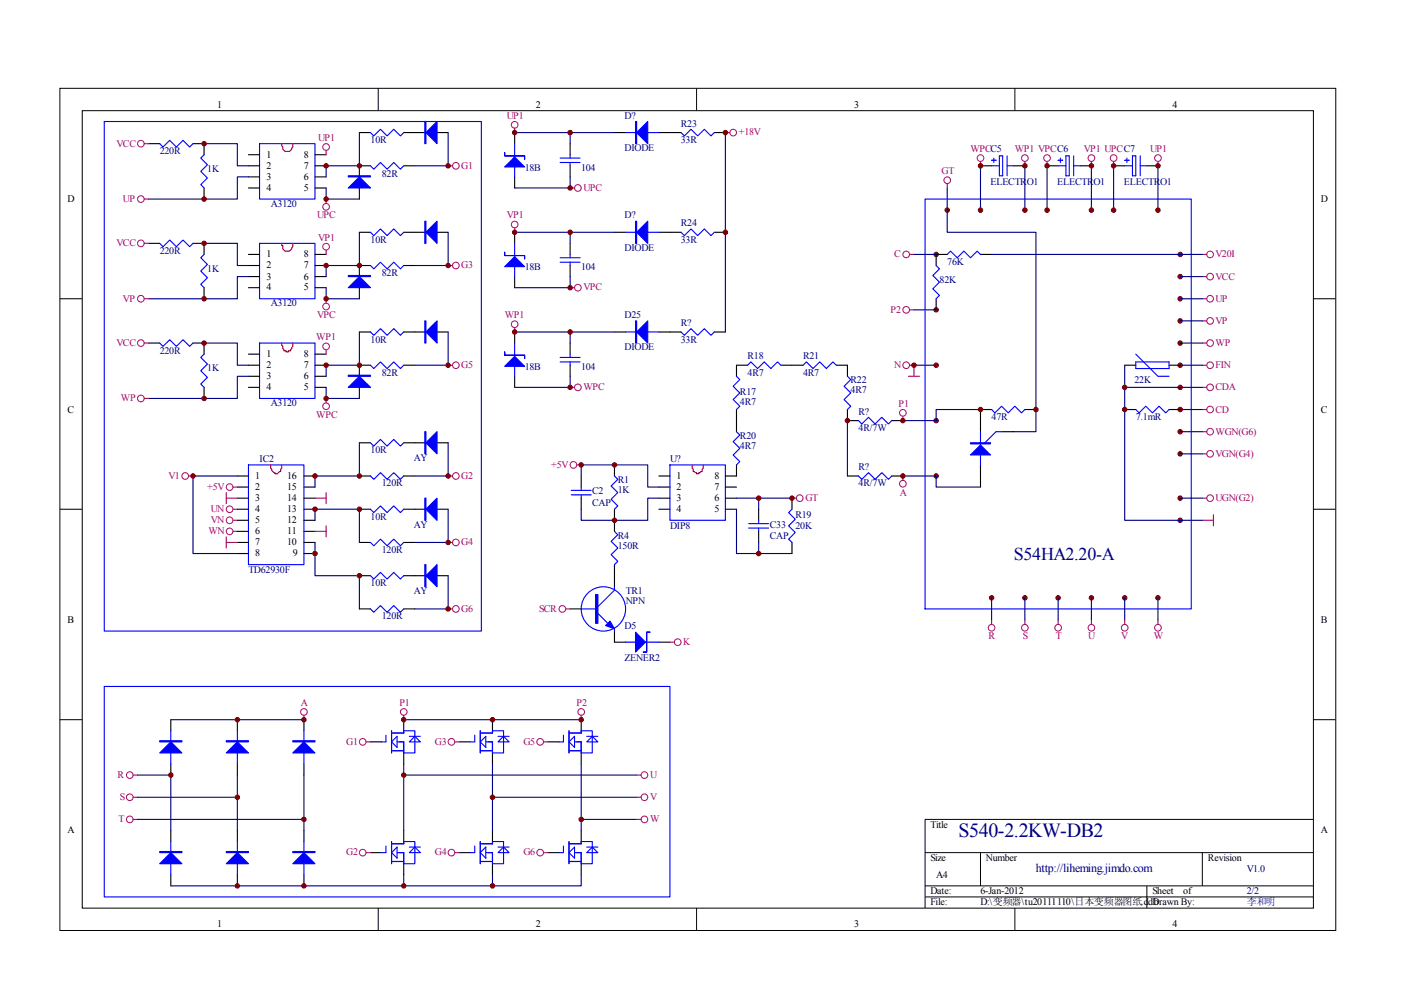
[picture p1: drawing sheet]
<svg xmlns="http://www.w3.org/2000/svg" width="297mm" height="210mm" viewBox="0 0 297 210" stroke-linecap="round" stroke-linejoin="round" font-family="sans-serif">
<g fill="none" stroke="#000" stroke-width=".21">
<path d="M12.7 18.7h270.5v178.6h-270.5zM80.2 18.7v4.7M147.7 18.7v4.7M215.2 18.7v4.7M17.4 23.5h261.1v169h-261.1zM12.7 63.3h4.7M278.4 63.3h4.7M12.7 108h4.7M278.4 108h4.7M12.7 152.6h4.7M278.4 152.6h4.7M278.4 173.7h-82.3v18.8"/>
<path d="M80.2 192.5v4.7M147.7 192.5v4.7M196.1 180.8h82.3M196.1 187.8h82.3M196.1 190.2h82.3M207.9 180.8v7M215.2 192.5v4.7M243.2 187.8v4.7M254.9 180.8v7"/>
</g>
<g fill="none" stroke="#00f" stroke-width=".23">
<path d="M22.1 25.8h80v108h-80zM33.9 30.5l.7 .7 1.4-1.4 1.4 1.4 1.4-1.4 1.4 1.4 .7-.7M43.3 32.8l-.7 .7 1.4 1.4-1.4 1.4 1.4 1.4-1.4 1.5 .7 .7M55 30.5h11.8v11.7h-11.8zM78.5 35.2l.8 .7 1.4-1.4 1.4 1.4 1.4-1.4 1.4 1.4 .7-.7M78.5 28.1l.8 .7 1.4-1.4 1.4 1.4 1.4-1.4 1.4 1.4 .7-.7M109.1 30.5v7M118.8 33.5h4.2M118.8 34.5h4.2M120.9 32.8v.7M120.9 34.5v.7M132.6 28.1h7.1"/>
<path d="M144.4 28.1l.7 .7 1.4-1.4 1.4 1.4 1.4-1.4 1.4 1.4 .7-.7M210.2 34h1M210.2 35.2h1.7M210.7 33.5v1M211.9 33h.7v4.3h-.7zM213.5 35.2h1.4M213.5 33v4.3M224.3 34h1M224.3 35.2h1.7M224.8 33.5v1M226 33h.7v4.3h-.7zM227.6 35.2h1.4"/>
<path d="M227.6 33v4.3M238.5 34h.9M238.5 35.2h1.6M238.9 33.5v1M240.1 33h.7v4.3h-.7zM241.7 35.2h1.5M241.7 33v4.3M33.9 51.6l.7 .7 1.4-1.4 1.4 1.4 1.4-1.4 1.4 1.4 .7-.7M43.3 53.9l-.7 .8 1.4 1.4-1.4 1.4 1.4 1.4-1.4 1.4 .7 .7M55 51.6h11.8v11.7h-11.8zM78.5 56.3l.8 .7 1.4-1.4 1.4 1.4 1.4-1.4 1.4 1.4 .7-.7M78.5 49.3l.8 .7 1.4-1.5 1.4 1.5 1.4-1.5 1.4 1.5 .7-.7"/>
<path d="M109.1 51.6v7M118.8 54.7h4.2M118.8 55.6h4.2M120.9 53.9v.8M120.9 55.6v.7M132.6 49.3h7.1M144.4 49.3l.7 .7 1.4-1.5 1.4 1.5 1.4-1.5 1.4 1.5 .7-.7M196.1 42.2h56.5v86.9h-56.5zM198.5 56.3l.7 .7-1.4 1.4 1.4 1.4-1.4 1.4 1.4 1.4-.7 .7M200.8 53.9l.7-.7 1.4 1.5 1.5-1.5 1.4 1.5 1.4-1.5 .7 .7M33.9 72.7l.7 .7 1.4-1.4 1.4 1.4 1.4-1.4 1.4 1.4 .7-.7M43.3 75.1l-.7 .7 1.4 1.4-1.4 1.4 1.4 1.4-1.4 1.4 .7 .7"/>
<path d="M55 72.7h11.8v11.8h-11.8zM78.5 77.4l.8 .7 1.4-1.4 1.4 1.4 1.4-1.4 1.4 1.4 .7-.7M78.5 70.4l.8 .7 1.4-1.4 1.4 1.4 1.4-1.4 1.4 1.4 .7-.7M109.1 72.7v7.1M118.8 76.7h4.2M118.8 75.8h4.2M120.9 75.1v.7M120.9 76.7v.7M132.6 70.4h7.1M144.4 70.4l.7 .7 1.4-1.4 1.4 1.4 1.4-1.4 1.4 1.4 .7-.7M156.2 79.8l.7 .7-1.5 1.4 1.5 1.4-1.5 1.4 1.5 1.4-.7 .7M158.5 77.4l.7-.7 1.4 1.4 1.4-1.4 1.4 1.4 1.5-1.4 .7 .7"/>
<path d="M170.3 77.4l.7-.7 1.4 1.4 1.4-1.4 1.4 1.4 1.4-1.4 .7 .7M179.7 79.8l.7 .7-1.4 1.4 1.4 1.4-1.4 1.4 1.4 1.4-.7 .7M240.8 75.1l4.7 4.7h2.4M240.8 76.7h7.1v1.4h-7.1zM52.7 98.6h11.7v21.1h-11.7zM78.5 93.9l.8 .7 1.4-1.4 1.4 1.4 1.4-1.4 1.4 1.4 .7-.7M142 98.6h11.8v11.7h-11.8zM156.2 91.5l.7 .7-1.5 1.4 1.5 1.5-1.5 1.4 1.5 1.4-.7 .7M182 89.2l.7 .7 1.4-1.4 1.4 1.4 1.5-1.4 1.4 1.4 .7-.7M207.9 91.5v7.1M210.2 86.8l.7 .7 1.5-1.4 1.4 1.4 1.4-1.4 1.4 1.4 .7-.7M212.6 91.5h-1.4l-2.4 2.4"/>
<path d="M240.8 86.8l.7 .7 1.4-1.4 1.4 1.4 1.4-1.4 1.5 1.4 .7-.7M78.5 100.9l.8 .7 1.4-1.4 1.4 1.4 1.4-1.4 1.4 1.4 .7-.7M78.5 115l.8 .7 1.4-1.4 1.4 1.4 1.4-1.4 1.4 1.4 .7-.7M78.5 108l.8 .7 1.4-1.4 1.4 1.4 1.4-1.4 1.4 1.4 .7-.7M121.1 104h4.2M121.1 104.9h4.2M123.2 103.3v.7M123.2 104.9v.7M130.3 100.9l.7 .7-1.4 1.4 1.4 1.4-1.4 1.5 1.4 1.4-.7 .7M130.3 112.7l.7 .7-1.4 1.4 1.4 1.4-1.4 1.4 1.4 1.4-.7 .7M158.7 111h4.3M158.7 112h4.3"/>
<path d="M160.9 110.3v.7M160.9 112v.7M167.9 108l-.7 .7 1.4 1.4-1.4 1.4 1.4 1.4-1.4 1.4 .7 .7M182 100.9l.7 .7 1.4-1.4 1.4 1.4 1.5-1.4 1.4 1.4 .7-.7M78.5 129.1l.8 .7 1.4-1.4 1.4 1.4 1.4-1.4 1.4 1.4 .7-.7M78.5 122.1l.8 .7 1.4-1.4 1.4 1.4 1.4-1.4 1.4 1.4 .7-.7M123.2 129.1h3.6M126.8 130l2.1 2.2M130.3 124.4v.7l-3.5 3.5M130.3 133.3v.5M132.6 136.2h7.1M22.1 145.5h119.9v44.7h-119.9z"/>
<path d="M36.2 154.9v7.1M50.3 154.9v7.1M64.4 154.9v7.1M81.8 155.9v1.4h-.9M83 155.4h2.6v-.5h2.4v4.7h-2.4v-2.3h-1.4M83 154.9v4.7M83 159.2h2.6M84.2 156.1v2.4l-1.2-1.2zM86.8 157.3l1.2-1.2 1.1 1.2zM86.8 156.1h2.3M100.7 155.9v1.4h-1M101.8 155.4h2.6v-.5h2.4v4.7h-2.4v-2.3h-1.4"/>
<path d="M101.8 159.2h2.6M101.8 154.9v4.7M101.8 157.3l1.2-1.2v2.4zM105.6 157.3l1.2-1.2 1.1 1.2zM105.6 156.1h2.3M119.5 155.9v1.4h-1M120.6 155.4h2.6v-.5h2.4v4.7h-2.4v-2.3h-1.4M120.6 159.2h2.6M120.6 154.9v4.7M121.8 156.1v2.4l-1.2-1.2zM124.4 156.1h2.4M125.6 156.1l1.2 1.2h-2.4z"/>
<path d="M36.2 178.4v7.1M50.3 178.4v7.1M64.4 178.4v7.1M81.8 179.4v1.4h-.9M83 178.9h2.6v-.5h2.4v4.7h-2.4v-2.3h-1.4M83 178.4v4.7M84.2 179.6v2.4l-1.2-1.2zM86.8 179.6h2.3M100.7 179.4v1.4h-1M101.8 178.9h2.6v-.5h2.4v4.7h-2.4v-2.3h-1.4M101.8 178.4v4.7M105.6 179.6h2.3"/>
<path d="M119.5 179.4v1.4h-1M120.6 178.9h2.6v-.5h2.4v4.7h-2.4v-2.3h-1.4M120.6 178.4v4.7M121.8 179.6v2.4l-1.2-1.2zM124.4 179.6h2.4M125.6 179.6l1.2 1.2h-2.4zM83 182.7h2.6M86.8 180.8l1.2-1.2 1.1 1.2zM101.8 180.8l1.2-1.2v2.4zM101.8 182.7h2.6M105.6 180.8l1.2-1.2 1.1 1.2zM120.6 182.7h2.6"/>
<circle cx="127.9" cy="129.1" r="4.7"/>
</g>
<g fill="none" stroke="#a1006a" stroke-width=".21">
<circle cx="29.9" cy="30.5" r=".7"/>
<circle cx="69.1" cy="31.2" r=".71"/>
<circle cx="96.7" cy="35.2" r=".71"/>
<circle cx="109.1" cy="26.5" r=".71"/>
<circle cx="122.5" cy="39.9" r=".71"/>
<circle cx="155.4" cy="28.1" r=".71"/>
<circle cx="200.8" cy="38.2" r=".71"/>
<circle cx="207.9" cy="33.5" r=".71"/>
<circle cx="217.3" cy="33.5" r=".7"/>
<circle cx="222" cy="33.5" r=".71"/>
<circle cx="231.4" cy="33.5" r=".71"/>
<circle cx="236.1" cy="33.5" r=".71"/>
<circle cx="245.5" cy="33.5" r=".71"/>
<circle cx="29.9" cy="51.6" r=".71"/>
<circle cx="29.9" cy="42.2" r=".7"/>
<circle cx="69.1" cy="52.3" r=".71"/>
<circle cx="69.1" cy="43.9" r=".71"/>
<circle cx="96.7" cy="56.3" r=".7"/>
<circle cx="109.1" cy="47.6" r=".71"/>
<circle cx="192.1" cy="53.9" r=".7"/>
<circle cx="256.6" cy="53.9" r=".71"/>
<circle cx="256.6" cy="58.6" r=".71"/>
<circle cx="29.9" cy="72.7" r=".7"/>
<circle cx="29.9" cy="63.3" r=".7"/>
<circle cx="69.1" cy="65" r=".71"/>
<circle cx="69.1" cy="73.4" r=".71"/>
<circle cx="96.7" cy="77.4" r=".7"/>
<circle cx="109.1" cy="68.7" r=".71"/>
<circle cx="122.5" cy="61" r=".71"/>
<circle cx="192.1" cy="65.7" r=".71"/>
<circle cx="192.1" cy="77.4" r=".7"/>
<circle cx="256.6" cy="68" r=".71"/>
<circle cx="256.6" cy="77.4" r=".71"/>
<circle cx="256.6" cy="63.3" r=".71"/>
<circle cx="256.6" cy="72.7" r=".71"/>
<circle cx="29.9" cy="84.5" r=".7"/>
<circle cx="69.1" cy="86.1" r=".71"/>
<circle cx="121.6" cy="98.6" r=".71"/>
<circle cx="122.5" cy="82.1" r=".71"/>
<circle cx="191.4" cy="87.5" r=".71"/>
<circle cx="256.6" cy="82.1" r=".71"/>
<circle cx="256.6" cy="96.2" r=".71"/>
<circle cx="256.6" cy="91.5" r=".71"/>
<circle cx="256.6" cy="86.8" r=".71"/>
<circle cx="39.3" cy="100.9" r=".71"/>
<circle cx="48.7" cy="110.3" r=".71"/>
<circle cx="48.7" cy="112.7" r=".71"/>
<circle cx="48.7" cy="103.3" r=".71"/>
<circle cx="48.7" cy="108" r=".71"/>
<circle cx="96.7" cy="100.9" r=".7"/>
<circle cx="96.7" cy="115" r=".7"/>
<circle cx="169.6" cy="105.6" r=".71"/>
<circle cx="191.4" cy="102.6" r=".71"/>
<circle cx="256.6" cy="105.6" r=".71"/>
<circle cx="96.7" cy="129.1" r=".71"/>
<circle cx="119.2" cy="129.1" r=".71"/>
<circle cx="143.7" cy="136.2" r=".71"/>
<circle cx="210.2" cy="133.1" r=".71"/>
<circle cx="217.3" cy="133.1" r=".7"/>
<circle cx="224.3" cy="133.1" r=".71"/>
<circle cx="231.4" cy="133.1" r=".71"/>
<circle cx="238.5" cy="133.1" r=".71"/>
<circle cx="245.5" cy="133.1" r=".71"/>
<circle cx="64.4" cy="150.9" r=".7"/>
<circle cx="76.9" cy="157.3" r=".71"/>
<circle cx="85.6" cy="150.9" r=".71"/>
<circle cx="95.7" cy="157.3" r=".71"/>
<circle cx="114.5" cy="157.3" r=".71"/>
<circle cx="123.2" cy="150.9" r=".7"/>
<circle cx="27.5" cy="173.7" r=".71"/>
<circle cx="27.5" cy="164.3" r=".71"/>
<circle cx="27.5" cy="169" r=".71"/>
<circle cx="136.6" cy="173.7" r=".71"/>
<circle cx="136.6" cy="164.3" r=".7"/>
<circle cx="136.6" cy="169" r=".7"/>
<circle cx="76.9" cy="180.8" r=".71"/>
<circle cx="95.7" cy="180.8" r=".71"/>
<circle cx="114.5" cy="180.8" r=".71"/>
</g>
<g fill="none" stroke="#a1006a" stroke-width=".23">
<path d="M30.6 30.5h.9M69.1 31.9v.9M95 35.2h.9M109.1 27.2v.9M120.9 39.9h.9M153.8 28.1h.9M200.8 38.9v1M207.9 34.2v1M217.3 34.2v1M222 34.2v1M231.4 34.2v1M236.1 34.2v1"/>
<path d="M245.5 34.2v1M30.6 42.2h.9M30.6 51.6h.9M69.1 42.2v.9M69.1 53v.9M95 56.3h.9M109.1 48.3v1M192.8 53.9h1M254.9 53.9h1M254.9 58.6h1M30.6 63.3h.9M30.6 72.7h.9"/>
<path d="M69.1 63.3v1M69.1 74.1v1M95 77.4h.9M109.1 69.5v.9M120.9 61h.9M192.6 79.8h2.4M192.8 77.4h1v2.4M192.8 65.7h1M254.9 63.3h1M254.9 68h1M254.9 72.7h1M254.9 77.4h1"/>
<path d="M30.6 84.5h.9M69.1 84.5v.9M120.9 82.1h.9M122.3 98.6h.9M191.4 88.2v1M254.9 82.1h1M254.9 86.8h1M254.9 91.5h1M254.9 96.2h1M40 100.9h.9M48 105.6h2.3M48 115h2.3"/>
<path d="M48 104.4v2.4M48 113.8v2.4M49.4 110.3h.9M49.4 108h.9M49.4 112.7h.9M49.4 103.3h.9M66.8 105.6h2.3M66.8 112.7h2.3M69.1 104.4v2.4M69.1 111.5v2.3M95 100.9h.9M95 115h.9"/>
<path d="M167.9 105.6h.9M191.4 100.9v1M254.9 105.6h1M254.9 110.3h2.4M257.3 109.1v2.4M95 129.1h.9M119.9 129.1h1M142 136.2h1M210.2 131.5v.9M217.3 131.5v.9M224.3 131.5v.9M231.4 131.5v.9"/>
<path d="M238.5 131.5v.9M245.5 131.5v.9M64.4 151.7v.9M77.6 157.3h.9M85.6 151.7v.9M96.4 157.3h1M115.2 157.3h1M123.2 151.7v.9M28.2 164.3h1M28.2 169h1M28.2 173.7h1M135 164.3h.9"/>
<path d="M135 169h.9M135 173.7h.9M77.6 180.8h.9M96.4 180.8h1M115.2 180.8h1"/>
</g>
<g fill="none" stroke="#000" stroke-width=".23">
<path d="M31.5 30.5h2.4M40.9 30.5h2.4v2.3M43.3 39.9v2.3M52.7 35.2h2.3M52.7 32.8h2.3M52.7 37.5h2.3M52.7 39.9h2.3M66.8 35.2h2.3M66.8 32.8h2.3M66.8 37.5h2.3M66.8 39.9h2.3M76.2 28.1h2.3"/>
<path d="M76.2 39.9v2.3M78.5 35.2h-2.3v2.3M85.6 35.2h2.4M85.6 28.1h4.7M92.7 28.1h2.3M109.1 28.1v2.4M109.1 37.5v2.4M120.9 30.5v2.3M120.9 35.2v2.3M130.3 28.1h2.3M139.7 28.1h4.7M151.4 28.1h2.4"/>
<path d="M207.9 35.2h2.3M214.9 35.2h2.4M222 35.2h2.3M229 35.2h2.4M236.1 35.2h2.4M243.2 35.2h2.3M31.5 51.6h2.4M40.9 51.6h2.4v2.3M52.7 53.9h2.3M52.7 56.3h2.3M52.7 58.6h2.3M66.8 53.9h2.3"/>
<path d="M66.8 56.3h2.3M66.8 58.6h2.3M76.2 49.3h2.3M78.5 56.3h-2.3v2.3M85.6 56.3h2.4M85.6 49.3h4.7M92.7 49.3h2.3M109.1 49.3v2.3M109.1 58.6v2.4M120.9 51.6v2.3M120.9 56.3v2.3M130.3 49.3h2.3"/>
<path d="M139.7 49.3h4.7M151.4 49.3h2.4M200.8 53.9h-2.3v2.4M207.9 53.9h2.3M31.5 72.7h2.4M40.9 72.7h2.4v2.4M43.3 61v2.3M52.7 77.4h2.3M52.7 61h2.3M52.7 75.1h2.3M52.7 79.8h2.3M66.8 77.4h2.3"/>
<path d="M66.8 61h2.3M66.8 75.1h2.3M66.8 79.8h2.3M76.2 61v2.3M76.2 70.4h2.3M78.5 77.4h-2.3v2.4M85.6 77.4h2.4M85.6 70.4h4.7M92.7 70.4h2.3M109.1 70.4v2.3M109.1 79.8v2.3M120.9 72.7v2.4"/>
<path d="M120.9 77.4v2.4M130.3 70.4h2.3M139.7 70.4h4.7M151.4 70.4h2.4M158.5 77.4h-2.3v2.4M165.6 77.4h4.7M177.3 77.4h2.4v2.4M198.5 63.3v2.4M238.5 77.4h2.3M247.9 77.4h2.3M43.3 82.1v2.4M52.7 82.1h2.3"/>
<path d="M66.8 82.1h2.3M76.2 82.1v2.4M76.2 93.9h2.3M85.6 93.9h4.7M92.7 93.9h2.3M130.3 98.6v2.3M156.2 98.6v2.3h-2.4M156.2 86.8v4.7M179.7 86.8v2.4h2.3M189.1 89.2h2.3M207.9 98.6v4.7M210.2 86.8h-2.3v4.7"/>
<path d="M212.6 91.5h2.3M217.3 86.8h2.3M238.5 86.8h2.3M247.9 86.8h2.3M50.3 100.9h2.4M50.3 115h2.4M50.3 108h2.4M50.3 103.3h2.4M50.3 105.6h2.4M50.3 110.3h2.4M50.3 112.7h2.4M50.3 117.4h2.4"/>
<path d="M64.4 100.9h2.4M64.4 115h2.4M64.4 108h2.4M64.4 103.3h2.4M64.4 105.6h2.4M64.4 110.3h2.4M64.4 112.7h2.4M64.4 117.4h2.4M76.2 100.9h2.3M76.2 115h2.3M76.2 108h2.3M85.6 100.9h2.4"/>
<path d="M85.6 115h2.4M85.6 108h4.7M92.7 108h2.3M123.2 100.9v2.4M123.2 105.6v2.4M130.3 108v4.7M130.3 119.7v4.7M139.7 100.9h2.3M139.7 108h2.3M139.7 103.3h2.3M139.7 105.6h2.3M153.8 108h2.4"/>
<path d="M153.8 103.3h2.4M153.8 105.6h2.4M160.9 108v2.3M160.9 112.7v2.3M167.9 105.6v2.4M167.9 115v2.4M179.7 100.9h2.3M189.1 100.9h2.3M76.2 129.1h2.3M76.2 122.1h2.3M85.6 129.1h2.4M85.6 122.1h4.7"/>
<path d="M92.7 122.1h2.3M120.9 129.1h2.3M130.3 133.8v2.4h2.3M139.7 136.2h2.3M36.2 152.6v2.3M50.3 152.6v2.3M64.4 152.6v2.3M78.5 157.3h2.4M85.6 152.6v2.3M85.6 159.6v2.4M97.4 157.3h2.3M104.4 152.6v2.3"/>
<path d="M104.4 159.6v2.4M116.2 157.3h2.3M123.2 152.6v2.3M123.2 159.6v2.4M36.2 162v2.3M36.2 176.1v2.3M50.3 162v2.3M50.3 176.1v2.3M64.4 162v2.3M64.4 176.1v2.3M85.6 176.1v2.3M104.4 176.1v2.3"/>
<path d="M123.2 176.1v2.3M36.2 185.5v2.3M50.3 185.5v2.3M64.4 185.5v2.3M78.5 180.8h2.4M85.6 183.1v2.4M97.4 180.8h2.3M104.4 183.1v2.4M116.2 180.8h2.3M123.2 183.1v2.4"/>
</g>
<g fill="none" stroke="#000080" stroke-width=".23">
<path d="M43.3 30.5h7v4.7h2.4M52.7 37.5h-2.4v4.7h-18.8M69.1 39.9v2.3h7.1M76.2 28.1v7.1h-7.1v2.3M95 28.1v7.1h-7M109.1 28.1h11.8v2.4M120.9 37.5v2.4h-11.8M120.9 28.1h9.4M153.8 28.1v42.3M200.8 39.9v9.4h18.8v42.2h-4.7M207.9 35.2v9.4M217.3 35.2v9.4"/>
<path d="M222 35.2v9.4M231.4 35.2v9.4M236.1 35.2v9.4M245.5 35.2v9.4M43.3 51.6h7v4.7h2.4M52.7 58.6h-2.4v4.7h-18.8M76.2 49.3v7h-7.1v2.3M95 49.3v7h-7M109.1 49.3h11.8v2.3M120.9 58.6v2.4h-11.8M120.9 49.3h9.4M193.8 53.9h4.7"/>
<path d="M210.2 53.9h44.7M250.2 58.6h4.7M43.3 72.7h7v4.7h2.4M52.7 79.8h-2.4v4.7h-18.8M69.1 61v2.3h7.1M76.2 70.4v7h-7.1v2.4M95 70.4v7h-7M109.1 70.4h11.8v2.3M120.9 79.8v2.3h-11.8M120.9 70.4h9.4M193.8 77.4h4.7M193.8 65.7h4.7"/>
<path d="M238.5 77.4v32.9h16.4M250.2 63.3h4.7M250.2 68h4.7M250.2 72.7h4.7M250.2 77.4h4.7M69.1 82.1v2.4h7.1M76.2 93.9v7h-9.4v2.4M95 93.9v7h-7M179.7 89.2v11.7M207.9 86.8h-9.4v2.4h-7.1M238.5 82.1h16.4M250.2 86.8h4.7"/>
<path d="M250.2 91.5h4.7M250.2 96.2h4.7M50.3 100.9h-9.4v16.5h9.4M66.8 110.3v-2.3h9.4v7M66.8 115v7.1h9.4v7M95 108v7h-7M123.2 100.9v-2.3h14.1v4.7h2.4M139.7 105.6h-2.4v4.7h-14.1v-2.3M156.2 108v9.4h4.7M156.2 105.6h11.7M160.9 115v2.4h7M160.9 105.6v2.4"/>
<path d="M191.4 100.9h7.1v2.4h9.4M250.2 105.6h4.7M95 122.1v7h-7M210.2 126.8v4.7M217.3 126.8v4.7M224.3 126.8v4.7M231.4 126.8v4.7M238.5 126.8v4.7M245.5 126.8v4.7M36.2 152.6h28.2M85.6 152.6h37.6M29.2 164.3h7v11.8"/>
<path d="M29.2 169h21.1M29.2 173.7h35.2M50.3 164.3v11.8M64.4 164.3v11.8M85.6 162v14.1M85.6 164.3h49.4M104.4 162v14.1M104.4 169h30.6M123.2 162v14.1M123.2 173.7h11.8M85.6 185.5v2.3M104.4 185.5v2.3"/>
<path d="M123.2 185.5v2.3h-87"/>
</g>
<g fill="#800000" stroke="#800000" stroke-width=".21">
<circle cx="207.9" cy="35.2" r=".47"/>
<circle cx="222" cy="35.2" r=".47"/>
<circle cx="236.1" cy="35.2" r=".47"/>
<circle cx="217.3" cy="35.2" r=".47"/>
<circle cx="231.4" cy="35.2" r=".47"/>
<circle cx="245.5" cy="35.2" r=".47"/>
<circle cx="250.2" cy="53.9" r=".47"/>
<circle cx="250.2" cy="58.6" r=".47"/>
<circle cx="250.2" cy="63.3" r=".47"/>
<circle cx="250.2" cy="68" r=".47"/>
<circle cx="250.2" cy="72.7" r=".47"/>
<circle cx="250.2" cy="77.4" r=".47"/>
<circle cx="250.2" cy="82.1" r=".47"/>
<circle cx="250.2" cy="86.8" r=".47"/>
<circle cx="250.2" cy="91.5" r=".47"/>
<circle cx="250.2" cy="96.2" r=".47"/>
<circle cx="250.2" cy="105.6" r=".47"/>
<circle cx="250.2" cy="110.3" r=".47"/>
<circle cx="245.5" cy="44.6" r=".47"/>
<circle cx="236.1" cy="44.6" r=".47"/>
<circle cx="231.4" cy="44.6" r=".47"/>
<circle cx="222" cy="44.6" r=".47"/>
<circle cx="217.3" cy="44.6" r=".47"/>
<circle cx="207.9" cy="44.6" r=".47"/>
<circle cx="200.8" cy="44.6" r=".47"/>
<circle cx="210.2" cy="126.8" r=".47"/>
<circle cx="217.3" cy="126.8" r=".47"/>
<circle cx="224.3" cy="126.8" r=".47"/>
<circle cx="231.4" cy="126.8" r=".47"/>
<circle cx="238.5" cy="126.8" r=".47"/>
<circle cx="245.5" cy="126.8" r=".47"/>
<circle cx="198.5" cy="53.9" r=".47"/>
<circle cx="198.5" cy="65.7" r=".47"/>
<circle cx="198.5" cy="77.4" r=".47"/>
<circle cx="198.5" cy="89.2" r=".47"/>
<circle cx="198.5" cy="100.9" r=".47"/>
<circle cx="191.4" cy="100.9" r=".47"/>
<circle cx="191.4" cy="89.2" r=".47"/>
<circle cx="193.8" cy="77.4" r=".47"/>
<circle cx="219.6" cy="86.8" r=".47"/>
<circle cx="207.9" cy="86.8" r=".47"/>
<circle cx="238.5" cy="86.8" r=".47"/>
<circle cx="238.5" cy="82.1" r=".47"/>
<circle cx="69.1" cy="35.2" r=".47"/>
<circle cx="43.3" cy="42.2" r=".47"/>
<circle cx="43.3" cy="30.5" r=".47"/>
<circle cx="76.2" cy="35.2" r=".47"/>
<circle cx="69.1" cy="42.2" r=".47"/>
<circle cx="95" cy="35.2" r=".47"/>
<circle cx="120.9" cy="39.9" r=".47"/>
<circle cx="69.1" cy="56.3" r=".47"/>
<circle cx="43.3" cy="63.3" r=".47"/>
<circle cx="43.3" cy="51.6" r=".47"/>
<circle cx="76.2" cy="56.3" r=".47"/>
<circle cx="69.1" cy="63.3" r=".47"/>
<circle cx="95" cy="56.3" r=".47"/>
<circle cx="120.9" cy="61" r=".47"/>
<circle cx="69.1" cy="77.4" r=".47"/>
<circle cx="43.3" cy="84.5" r=".47"/>
<circle cx="43.3" cy="72.7" r=".47"/>
<circle cx="76.2" cy="77.4" r=".47"/>
<circle cx="69.1" cy="84.5" r=".47"/>
<circle cx="95" cy="77.4" r=".47"/>
<circle cx="120.9" cy="82.1" r=".47"/>
<circle cx="40.9" cy="100.9" r=".47"/>
<circle cx="95" cy="100.9" r=".47"/>
<circle cx="95" cy="115" r=".47"/>
<circle cx="95" cy="129.1" r=".47"/>
<circle cx="66.8" cy="100.9" r=".47"/>
<circle cx="76.2" cy="100.9" r=".47"/>
<circle cx="66.8" cy="108" r=".47"/>
<circle cx="76.2" cy="108" r=".47"/>
<circle cx="76.2" cy="122.1" r=".47"/>
<circle cx="66.8" cy="117.4" r=".47"/>
<circle cx="109.1" cy="70.4" r=".47"/>
<circle cx="109.1" cy="49.2" r=".47"/>
<circle cx="109.1" cy="28.1" r=".47"/>
<circle cx="153.8" cy="49.3" r=".47"/>
<circle cx="120.9" cy="28.1" r=".47"/>
<circle cx="120.9" cy="49.2" r=".47"/>
<circle cx="120.9" cy="70.4" r=".47"/>
<circle cx="153.8" cy="28.1" r=".47"/>
<circle cx="179.7" cy="89.2" r=".47"/>
<circle cx="160.9" cy="105.6" r=".47"/>
<circle cx="160.9" cy="117.4" r=".47"/>
<circle cx="167.9" cy="105.6" r=".47"/>
<circle cx="123.2" cy="98.6" r=".47"/>
<circle cx="130.3" cy="98.6" r=".47"/>
<circle cx="130.3" cy="110.3" r=".47"/>
<circle cx="36.2" cy="164.3" r=".47"/>
<circle cx="50.3" cy="152.6" r=".47"/>
<circle cx="64.4" cy="152.6" r=".47"/>
<circle cx="50.3" cy="187.8" r=".47"/>
<circle cx="64.4" cy="187.8" r=".47"/>
<circle cx="85.6" cy="152.6" r=".47"/>
<circle cx="104.4" cy="152.6" r=".47"/>
<circle cx="123.2" cy="152.6" r=".47"/>
<circle cx="104.4" cy="187.8" r=".47"/>
<circle cx="85.6" cy="187.8" r=".47"/>
<circle cx="85.6" cy="164.3" r=".47"/>
<circle cx="104.4" cy="169" r=".47"/>
<circle cx="123.2" cy="173.7" r=".47"/>
<circle cx="50.3" cy="169" r=".47"/>
<circle cx="64.4" cy="173.7" r=".47"/>
</g>
<g fill="#00f" stroke="#00f" stroke-width=".23">
<path d="M205.8 96.5l2.1-2.2 2.1 2.2z"/>
<path d="M73.8 39.9l2.4-2.4 2.3 2.4z"/>
<path d="M90.3 28.1l2.4-2.3v4.7z"/>
<path d="M109.1 33.3l2.1 2.1h-4.2z"/>
<path d="M73.8 61l2.4-2.4 2.3 2.4z"/>
<path d="M90.3 49.3l2.4-2.4v4.7z"/>
<path d="M109.1 54.4l2.1 2.1h-4.2z"/>
<path d="M73.8 82.1l2.4-2.3 2.3 2.3z"/>
<path d="M90.3 70.4l2.4-2.4v4.7z"/>
<path d="M109.1 75.6l2.1 2.1h-4.2z"/>
<path d="M90.3 93.9l2.4-2.4v4.7z"/>
<path d="M90.3 108l2.4-2.4v4.7z"/>
<path d="M90.3 122.1l2.4-2.4v4.7z"/>
<path d="M135 28.1l2.3-2.3v4.7z"/>
<path d="M135 49.3l2.3-2.4v4.7z"/>
<path d="M137.3 68v4.7l-2.3-2.3z"/>
<path d="M33.9 159.6l2.3-2.3 2.4 2.3z"/>
<path d="M48 159.6l2.3-2.3 2.4 2.3z"/>
<path d="M62.1 159.6l2.3-2.3 2.4 2.3z"/>
<path d="M33.9 183.1l2.3-2.3 2.4 2.3z"/>
<path d="M50.3 180.8l2.4 2.3h-4.7z"/>
<path d="M62.1 183.1l2.3-2.3 2.4 2.3z"/>
<path d="M128.4 132.6l.9-.9 1 1.6z"/>
<path d="M134.7 134l2.2 2.2-2.2 2.1z"/>
<path d="M205.8 93.9h4.2v.2h-4.2z" fill-rule="evenodd"/>
<path d="M73.8 37.3h4.7v.2h-4.7z" fill-rule="evenodd"/>
<path d="M90.1 25.8h.2v4.7h-.2z" fill-rule="evenodd"/>
<path d="M107 32.3v.7h4.2v.7v-.7h-4.2z" fill-rule="evenodd"/>
<path d="M73.8 58.4h4.7v.2h-4.7z" fill-rule="evenodd"/>
<path d="M90.1 46.9h.2v4.7h-.2z" fill-rule="evenodd"/>
<path d="M107 53.5v.7h4.2v.7v-.7h-4.2z" fill-rule="evenodd"/>
<path d="M73.8 79.5h4.7v.3h-4.7z" fill-rule="evenodd"/>
<path d="M90.1 68h.2v4.7h-.2z" fill-rule="evenodd"/>
<path d="M107 74.6v.7h4.2v.7v-.7h-4.2z" fill-rule="evenodd"/>
<path d="M90.1 91.5h.2v4.7h-.2z" fill-rule="evenodd"/>
<path d="M90.1 105.6h.2v4.7h-.2z" fill-rule="evenodd"/>
<path d="M90.1 119.7h.2v4.7h-.2z" fill-rule="evenodd"/>
<path d="M134.7 25.8h.3v4.7h-.3z" fill-rule="evenodd"/>
<path d="M134.7 46.9h.3v4.7h-.3z" fill-rule="evenodd"/>
<path d="M134.7 68h.3v4.7h-.3z" fill-rule="evenodd"/>
<path d="M33.9 157.1h4.7v.2h-4.7z" fill-rule="evenodd"/>
<path d="M48 157.1h4.7v.2h-4.7z" fill-rule="evenodd"/>
<path d="M62.1 157.1h4.7v.2h-4.7z" fill-rule="evenodd"/>
<path d="M33.9 180.5h4.7v.3h-4.7z" fill-rule="evenodd"/>
<path d="M48 180.5h4.7v.3h-4.7z" fill-rule="evenodd"/>
<path d="M62.1 180.5h4.7v.3h-4.7z" fill-rule="evenodd"/>
<path d="M126.3 126.1h.5v6.1h-.5z" fill-rule="evenodd"/>
<path d="M137.1 134v4.3h-.7h.7v-4.3h.7z" fill-rule="evenodd"/>
</g>
<path d="M59.7 30.5v.4l.3 .3a.89 .89 0 0 0 1.1 .9 .82 .82 0 0 0 .7-.7l.3-.2v-.7M59.7 51.6v.5h.3a1.02 1.02 0 0 0 .3 1 1.02 1.02 0 0 0 1.1 .1l.7-.9v-.7M59.7 72.7l.3 1.2 .2 .2v.3h.5v.2h.4v-.2h.5l.5-1v-.7M57.4 98.6v.7l.2 .2a.83 .83 0 0 0 .7 .7v.2a.75 .75 0 0 0 1-.4h.2v-.5l.2-.2v-.7M146.7 98.6v.7l.3 .2v.5l.7 .2v.2h.5v-.2l.7-.2v-.5l.2-.2v-.7" fill="none" stroke="#f00" stroke-width=".23"/>
<text font-size="4.2" fill="#000080" x="203.2" y="177.4">S540-2.2KW-DB2</text>
<text font-size="3.8" fill="#000080" x="215" y="118.8">S54HA2.20-A</text>
<text font-size="2.5" fill="#000080" x="219.6" y="184.8">http://liheming.jimdo.com</text>
<g font-size="2.1">
<text x="46.1" y="22.9">1</text>
<text x="113.6" y="22.9">2</text>
<text x="181.1" y="22.9">3</text>
<text x="248.6" y="22.9">4</text>
<text x="56.5" y="33.5">1</text>
<text x="56.5" y="35.7">2</text>
<text x="64.4" y="35.7">7</text>
<text x="64.4" y="33.5">8</text>
<text x="56.5" y="38.1">3</text>
<text x="56.5" y="40.5">4</text>
<text x="64.4" y="40.5">5</text>
<text x="64.4" y="38.1">6</text>
<text x="14.3" y="42.8">D</text>
<text x="280.1" y="42.8">D</text>
<text x="56.5" y="54.5">1</text>
<text x="56.5" y="56.9">2</text>
<text x="56.5" y="59.3">3</text>
<text x="64.4" y="59.3">6</text>
<text x="64.4" y="56.9">7</text>
<text x="64.4" y="54.5">8</text>
<text x="56.5" y="61.6">4</text>
<text x="64.4" y="61.6">5</text>
<text x="56.5" y="75.7">1</text>
<text x="64.4" y="75.7">8</text>
<text x="56.5" y="78.1">2</text>
<text x="56.5" y="80.4">3</text>
<text x="56.5" y="82.7">4</text>
<text x="64.4" y="82.7">5</text>
<text x="64.4" y="80.4">6</text>
<text x="64.4" y="78.1">7</text>
<text x="14.3" y="87.5">C</text>
<text x="280.1" y="87.5">C</text>
<text x="54.1" y="101.5">1</text>
<text x="60.9" y="101.5">16</text>
<text x="143.4" y="101.5">1</text>
<text x="151.5" y="101.5">8</text>
<text x="54.1" y="103.9">2</text>
<text x="54.1" y="106.2">3</text>
<text x="60.9" y="106.2">14</text>
<text x="60.9" y="103.9">15</text>
<text x="143.4" y="103.9">2</text>
<text x="143.4" y="106.2">3</text>
<text x="151.5" y="106.2">6</text>
<text x="151.5" y="103.9">7</text>
<text x="54.1" y="108.6">4</text>
<text x="54.1" y="110.9">5</text>
<text x="54.1" y="113.3">6</text>
<text x="60.9" y="113.3">11</text>
<text x="60.9" y="110.9">12</text>
<text x="60.9" y="108.6">13</text>
<text x="143.4" y="108.6">4</text>
<text x="151.5" y="108.6">5</text>
<text x="54.1" y="115.6">7</text>
<text x="54.1" y="118">8</text>
<text x="60.9" y="115.6">10</text>
<text x="62.1" y="118">9</text>
<text x="14.3" y="132.1">B</text>
<text x="280.1" y="132.1">B</text>
<text x="14.3" y="176.7">A</text>
<text x="197.3" y="175.5">Title</text>
<text x="280.1" y="176.7">A</text>
<text x="197.3" y="182.6">Size</text>
<text x="209" y="182.6">Number</text>
<text x="256.1" y="182.6">Revision</text>
<text x="197.3" y="189.6">Date:</text>
<text x="197.3" y="192">File:</text>
<text x="198.5" y="186.1">A4</text>
<text x="207.9" y="189.6">6-Jan-2012</text>
<text x="207.9" y="192">D:\变频器\tu20111110\日本变频器图纸.ddb</text>
<text x="244.3" y="189.6">Sheet</text>
<text x="244.3" y="192">Drawn By:</text>
<text x="250.9" y="189.6">of</text>
<text x="46.1" y="196.6">1</text>
<text x="113.6" y="196.6">2</text>
<text x="181.1" y="196.6">3</text>
<text x="248.6" y="196.6">4</text>
</g>
<g font-size="2.1" fill="#a1006a">
<text x="67.5" y="29.9">UP1</text>
<text x="107.4" y="25.2">UP1</text>
<text x="156.6" y="28.7">+18V</text>
<text x="24.7" y="31.1">VCC</text>
<text x="97.8" y="35.7">G1</text>
<text x="205.7" y="32.3">WPCC5</text>
<text x="215.1" y="32.3">WP1 VPCC6</text>
<text x="229.8" y="32.3">VP1 UPCC7</text>
<text x="243.8" y="32.3">UP1</text>
<text x="123.7" y="40.5">UPC</text>
<text x="199.6" y="36.9">GT</text>
<text x="26.1" y="42.8">UP</text>
<text x="67.2" y="46.3">UPC</text>
<text x="107.4" y="46.3">VP1</text>
<text x="24.7" y="52.2">VCC</text>
<text x="67.5" y="51.1">VP1</text>
<text x="97.8" y="56.9">G3</text>
<text x="189.6" y="54.5">C</text>
<text x="257.7" y="54.5">V20I</text>
<text x="257.7" y="59.3">VCC</text>
<text x="26.1" y="63.9">VP</text>
<text x="123.7" y="61.6">VPC</text>
<text x="257.7" y="63.9">UP</text>
<text x="67.2" y="67.5">VPC</text>
<text x="107" y="67.5">WP1</text>
<text x="188.8" y="66.3">P2</text>
<text x="257.7" y="68.7">VP</text>
<text x="24.7" y="73.3">VCC</text>
<text x="67.1" y="72.2">WP1</text>
<text x="257.7" y="73.3">WP</text>
<text x="97.8" y="78.1">G5</text>
<text x="123.7" y="82.7">WPC</text>
<text x="189.6" y="78.1">N</text>
<text x="257.7" y="78.1">FIN</text>
<text x="257.7" y="82.7">CDA</text>
<text x="25.7" y="85.1">WP</text>
<text x="67.1" y="88.6">WPC</text>
<text x="190.5" y="86.3">P1</text>
<text x="257.7" y="87.5">CD</text>
<text x="257.7" y="92.1">WGN(G6)</text>
<text x="35.7" y="101.5">V1</text>
<text x="97.8" y="101.5">G2</text>
<text x="116.8" y="99.2">+5V</text>
<text x="257.7" y="96.9">VGN(G4)</text>
<text x="43.9" y="103.9">+5V</text>
<text x="170.8" y="106.2">GT</text>
<text x="190.8" y="105.1">A</text>
<text x="257.7" y="106.2">UGN(G2)</text>
<text x="44.2" y="113.3">WN</text>
<text x="44.7" y="108.6">UN</text>
<text x="44.7" y="110.9">VN</text>
<text x="97.8" y="115.6">G4</text>
<text x="97.8" y="129.7">G6</text>
<text x="114.3" y="129.7">SCR</text>
<text x="144.9" y="136.8">K</text>
<text x="209.5" y="135.6">R</text>
<text x="216.8" y="135.6">S</text>
<text x="223.9" y="135.6">T</text>
<text x="230.7" y="135.6">U</text>
<text x="237.7" y="135.6">V</text>
<text x="244.6" y="135.6">W</text>
<text x="63.8" y="149.7">A</text>
<text x="84.7" y="149.7">P1</text>
<text x="122.3" y="149.7">P2</text>
<text x="73.4" y="157.9">G1</text>
<text x="92.2" y="157.9">G3</text>
<text x="111" y="157.9">G5</text>
<text x="24.9" y="164.9">R</text>
<text x="137.8" y="164.9">U</text>
<text x="25.4" y="169.6">S</text>
<text x="137.8" y="169.6">V</text>
<text x="25.1" y="174.3">T</text>
<text x="137.8" y="174.3">W</text>
<text x="73.4" y="181.4">G2</text>
<text x="92.2" y="181.4">G4</text>
<text x="111" y="181.4">G6</text>
</g>
<g font-size="2.1" fill="#000080">
<text x="132.4" y="25.2">D?</text>
<text x="144.4" y="26.9">R23</text>
<text x="33.9" y="32.7">220R</text>
<text x="78.6" y="30.3">10R</text>
<text x="132.4" y="32">DIODE</text>
<text x="144.4" y="30.3">33R</text>
<text x="43.9" y="36.5">1K</text>
<text x="80.9" y="37.4">82R</text>
<text x="111.3" y="36.3">18B</text>
<text x="123.2" y="36.3">104</text>
<text x="210" y="39.3">ELECTRO1</text>
<text x="224.1" y="39.3">ELECTRO1</text>
<text x="238.3" y="39.3">ELECTRO1</text>
<text x="57.4" y="43.8">A3120</text>
<text x="132.4" y="46.3">D?</text>
<text x="33.9" y="53.9">220R</text>
<text x="78.6" y="51.5">10R</text>
<text x="132.4" y="53.2">DIODE</text>
<text x="144.4" y="48">R24</text>
<text x="144.4" y="51.5">33R</text>
<text x="43.9" y="57.6">1K</text>
<text x="80.9" y="58.5">82R</text>
<text x="111.3" y="57.3">18B</text>
<text x="123.2" y="57.3">104</text>
<text x="199.2" y="60">82K</text>
<text x="200.8" y="56.2">76K</text>
<text x="57.4" y="64.9">A3120</text>
<text x="132.4" y="67.5">D25</text>
<text x="144.4" y="69.1">R?</text>
<text x="33.9" y="75">220R</text>
<text x="78.6" y="72.7">10R</text>
<text x="132.4" y="74.3">DIODE</text>
<text x="144.4" y="72.7">33R</text>
<text x="158.5" y="76.1">R18</text>
<text x="170.3" y="76.1">R21</text>
<text x="43.9" y="78.8">1K</text>
<text x="80.9" y="79.7">82R</text>
<text x="111.3" y="78.5">18B</text>
<text x="123.2" y="78.5">104</text>
<text x="156.9" y="83.7">R17</text>
<text x="158.5" y="79.7">4R7</text>
<text x="170.3" y="79.7">4R7</text>
<text x="180.3" y="81.3">R22</text>
<text x="180.3" y="83.4">4R7</text>
<text x="240.5" y="81.3">22K</text>
<text x="57.4" y="86">A3120</text>
<text x="156.9" y="85.8">4R7</text>
<text x="182" y="87.9">R?</text>
<text x="210.2" y="89.1">47R</text>
<text x="240.8" y="89.1">7.1mR</text>
<text x="156.9" y="93.1">R20</text>
<text x="156.9" y="95.2">4R7</text>
<text x="182" y="91.5">4R/7W</text>
<text x="55" y="98">IC2</text>
<text x="78.6" y="96.1">10R</text>
<text x="87.7" y="97.8">AY</text>
<text x="142.1" y="98">U?</text>
<text x="182" y="99.7">R?</text>
<text x="80.9" y="103.1">120R</text>
<text x="125.6" y="104.8">C2</text>
<text x="125.6" y="107.2">CAP</text>
<text x="131" y="102.5">R1</text>
<text x="131" y="104.6">1K</text>
<text x="182" y="103.1">4R/7W</text>
<text x="78.6" y="110.3">10R</text>
<text x="87.7" y="111.9">AY</text>
<text x="142.1" y="112.1">DIP8</text>
<text x="163.2" y="111.9">C33</text>
<text x="168.7" y="109.7">R19</text>
<text x="168.7" y="112.1">20K</text>
<text x="80.9" y="117.3">120R</text>
<text x="131" y="114.2">R4</text>
<text x="131" y="116.3">150R</text>
<text x="163.2" y="114.2">CAP</text>
<text x="52.7" y="121.5">TD62930F</text>
<text x="78.6" y="124.3">10R</text>
<text x="87.7" y="125.9">AY</text>
<text x="132.7" y="125.9">TR1</text>
<text x="80.9" y="131.3">120R</text>
<text x="132.7" y="128">NPN</text>
<text x="132.4" y="133.4">D5</text>
<text x="132.4" y="140.1">ZENER2</text>
<text x="264.3" y="184.9">V1.0</text>
<text x="264.3" y="192">李和明</text>
<text x="264.3" y="189.6">2/2</text>
</g>
</svg>
